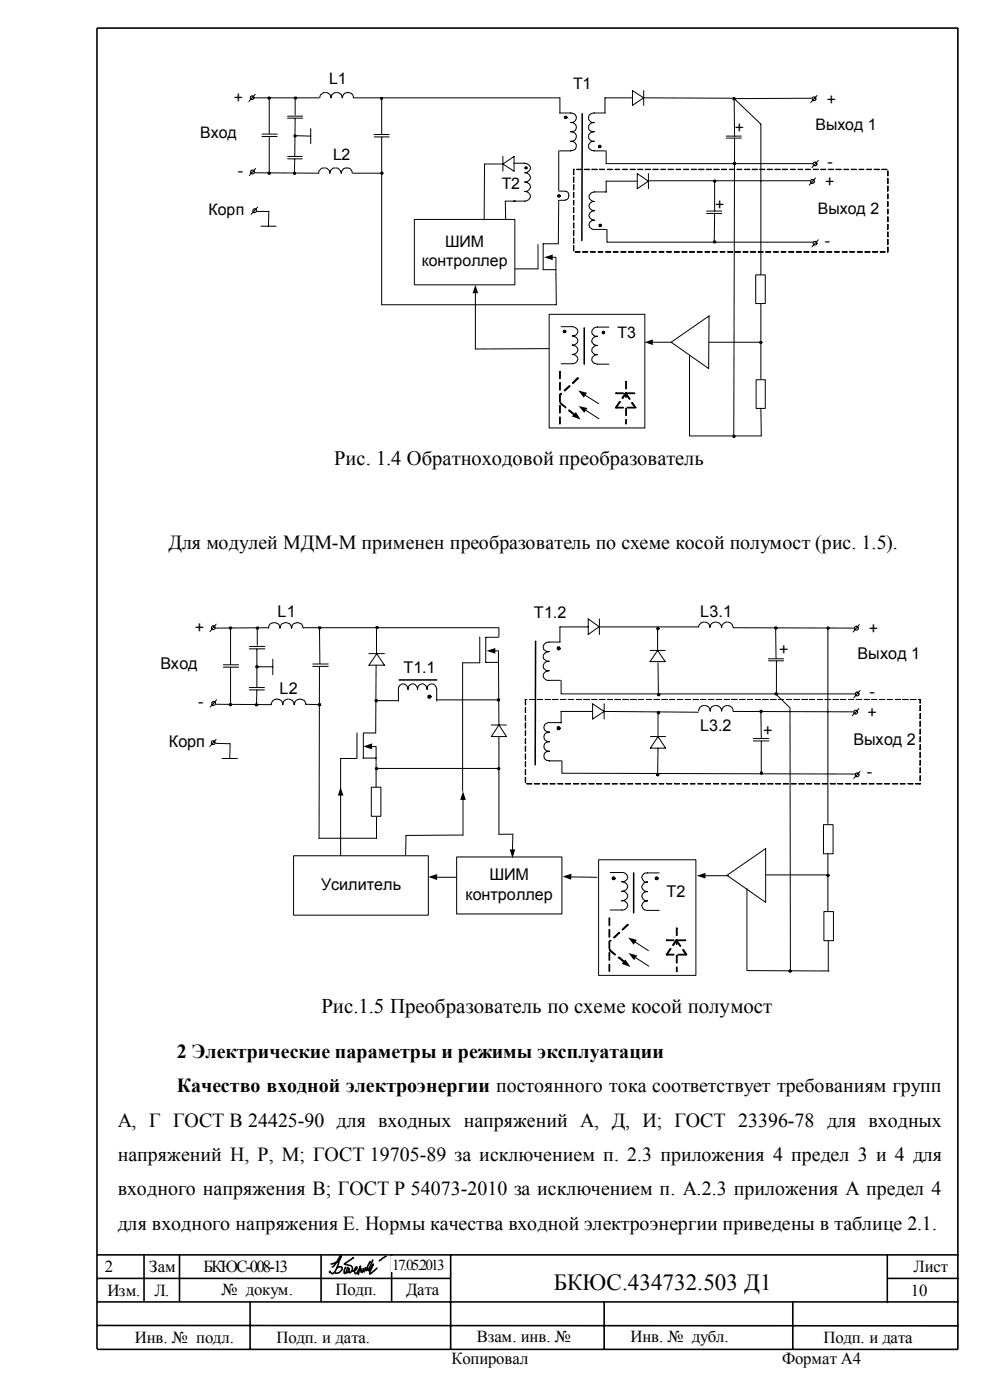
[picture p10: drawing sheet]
<svg xmlns="http://www.w3.org/2000/svg" width="210mm" height="297mm" viewBox="0 0 210 297" stroke-linecap="round" stroke-linejoin="round" font-family="sans-serif">
<g fill="none" stroke="#000" stroke-width=".34">
<path d="M203.2 6v280.2M203.3 6h-182.7v280.2M20.6 266.2h182.7M20.6 276.2h182.7M20.6 271.2h75.1M30.6 266.2v10M38.1 266.2v10M53 276.2v10M68.1 266.2v10M83.1 266.2v10M95.6 266.2v20M128.2 276.2v10"/>
<path d="M168.2 276.2v10M188.2 271.2h15.1M188.2 266.2v10.2M20.6 286.3h182.7M20.6 281.2l182.7 .1"/>
</g>
<g fill="#fff">
<path d="M22.1 266.6h6.6v3.7h-6.6z"/>
<path d="M31.6 266.6h6v4.1h-6z"/>
<path d="M43.1 266.6h18.2v3.9h-18.2z"/>
<path d="M83 266.6h11.1v3.3h-11.1z"/>
</g>
<path d="M70.2 268.2a2.55 2.55 0 0 0 2.2-1.8l-1.1 3a.74 .74 0 0 1-1.2 .6l-.2-.2 .1-.1 .1 .1M71.6 268.9a.55 .55 0 0 1 .6-.2 .55 .55 0 0 1 .4 .5l-.7 .8-.4 .1-.3-.1M72.1 266.5a5.8 5.8 0 0 1-1.5 2.2h-.1M73.3 268.8l-.3 .7a.4 .4 0 0 0 .2 .6h.1M74.8 269.6a.72 .72 0 0 0 .8-.9l-.4 .6a.63 .63 0 0 0 .3 .9l.4-.4 .6-1.2-.5 1.8M75 266.8l-2 1.4 .7 .1a.88 .88 0 0 1 1 .6 .88 .88 0 0 1-.5 1.1l-.2-.2 .1-.6-.4 .8h-.3l.3-.8 .2-.3v.1M76.5 269.3l.1-.2v.7M77.1 269.1l-.3 .8M77.5 268.9l-.3 .9M78.5 267.8v-.1l-.8 1.9 .5-.5M79 267.4l-.8 2v.2l.3-.3 .7-1.1-.8 2.1 1.5-1.3M81.9 266.6l-1.4 .9" fill="none" stroke="#000" stroke-width=".34"/>
<g fill="none" stroke="#000" stroke-width=".21">
<path d="M53.9 20.8h13.8M54.1 36.7h13.5M55.6 28.5h3.2M55.6 29h3.2M57.1 20.8v7.5M61 24.6h3.2M61 25.1h3.2M61 33.2h3.1M61 33.7h3.1M62.5 33.8l-.1 3M62.6 25.2l-.1 8M62.6 20.8v3.6"/>
<path d="M62.8 28.8l3.1 .1M65.9 27.3v3.2M74.9 36.7h6.1M75 20.8h43.8M79.4 28.5h3.2M79.4 29h3.2M81 20.8v7.7M81 29.1v35.6M106.7 34.8l2.3-1.6v3.1zM106.7 33.2v3.1"/>
</g>
<path d="M87.9 46.6h21.3v13.8h-21.3z" fill-rule="evenodd" fill="#fff"/>
<g fill="none" stroke="#000" stroke-width=".21">
<path d="M69 19.7a1.16 1.16 0 0 0-1.1 1.1M69.1 19.7a1.16 1.16 0 0 1 1.1 1.1 1.16 1.16 0 0 1 1.1-1.1M71.5 19.7a1.16 1.16 0 0 1 1.1 1.1 1.16 1.16 0 0 1 1.2-1.1M73.9 19.7a1.16 1.16 0 0 1 1.1 1.1M68.7 35.6a1.16 1.16 0 0 0-1.1 1.1M68.9 35.6a1.16 1.16 0 0 1 1.1 1.1 1.16 1.16 0 0 1 1.1-1.1M71.2 35.6a1.16 1.16 0 0 1 1.1 1.1M73.5 35.6a1.16 1.16 0 0 0-1.1 1.1M73.6 35.6a1.02 1.02 0 0 1 1.1 1.1M102.8 34.8l-.1 11.8M102.9 34.8h3.6M109 34.6h2.3a1 1 0 0 1 1 .5 1 1 0 0 1 0 1.1l-.5 .4-.5 .1a.99 .99 0 0 1 1.2 .9 .99 .99 0 0 1-1.2 1 1 1 0 0 1 1 .5 1 1 0 0 1 0 1.1l-.5 .3-.5 .1a1.02 1.02 0 0 1 1.2 1 1.02 1.02 0 0 1-1.1 1.1h-4.1"/>
<path d="M118.5 32v8.5M118.7 24h2.4a1.03 1.03 0 0 1 1.1 1 1.03 1.03 0 0 1-1.1 1 .99 .99 0 0 1 1.1 1 .99 .99 0 0 1-1.1 .9 1.03 1.03 0 0 1 1.1 1.1 1.03 1.03 0 0 1-1.1 1 1.03 1.03 0 0 1 1.1 1 1.03 1.03 0 0 1-1.1 1h-2.4M128.4 24h-2.4a1.03 1.03 0 0 0-1.1 1 1.03 1.03 0 0 0 1.1 1 .99 .99 0 0 0-1.1 1 .99 .99 0 0 0 1.1 .9 1.03 1.03 0 0 0-1.1 1.1 1.03 1.03 0 0 0 1.1 1 1.03 1.03 0 0 0-1.1 1 1.03 1.03 0 0 0 1.1 1h2.4M87.9 46.6h21.3v13.8h-21.3zM107.2 42.7l.1 3.9M114.1 51.9v5.1h-4.9M117.1 54.6h.8l.1 10.1M118.5 42.5l-.1 9.2h-3.2v5.5h2.6M118.6 42.5h1.3M118.7 40.5h1.2M120 40.5a.94 .94 0 0 1 .7 1 .94 .94 0 0 1-.8 .9M81 64.7h36.9"/>
<path d="M100.8 62.1v11.9h15.6M116.5 66.7h20.3v24.1h-20.3zM119 69.3h2.3M119 77.2h2.3M121.4 69.3a1 1 0 0 1 1.1 .8 1 1 0 0 1-.7 1.2h-.4a1 1 0 0 1 1.1 .7 1 1 0 0 1-.7 1.2h-.4a1 1 0 0 1 1.1 .8 1 1 0 0 1-.7 1.1l-.4 .1a.99 .99 0 0 1 1.2 1 .99 .99 0 0 1-1.2 1M129.2 69.4h-2.5a.99 .99 0 0 0-1.2 1 .99 .99 0 0 0 1.2 .9 .99 .99 0 0 0-1.2 1 .99 .99 0 0 0 1.2 1 .99 .99 0 0 0-1.2 1 .99 .99 0 0 0 1.2 .9 1 1 0 0 0-1 .5 1 1 0 0 0 .1 1.1l.1 .2 .7 .3h2.6M138.4 72.6h3.9M142.4 72.6l8-5.6-.1 11.2zM150.4 72.6h11M124 83.8l3 1.8M124.2 87l2.9 1.8"/>
</g>
<path d="M115.4 54.6l1.8-.6v1.2zM100.8 60.4l.6 1.8h-1.2zM136.7 72.6l1.8-.6v1.2zM122.2 87.4l1 1.6-1.9-.7zM122.7 82.8l1.8 .5-.7 1.1zM122.7 86.1l1.9 .5-.7 1z" fill="#000"/>
<g fill="#000" stroke="#000" stroke-width=".21">
<path d="M118.7 78.8h.2l-.1 1.6zM118.7 81.2h.2v1.6h-.2zM118.7 83.6h.2v1.6h-.2zM118.7 86.1h.2l-.1 1.6zM118.7 88.5h.2v1.4h-.2z"/>
<path d="M118.9 85.4l1.1 1.1v.1l-1.1-1zM120.6 87l1.3 .9v.2l-1.3-.9z"/>
<path d="M121.4 81.2l1.1-1.1h.2v.2l-1.1 1zM119.7 82.8l1.2-1v.2l-1 .9h-.2zM118.9 83.4h.2v.3l-.2-.1z"/>
<path d="M131.4 85.2l.2 .1-.8 1.3h-.2zM132.6 83.3h.2v.2l-.7 1h-.1z"/>
<path d="M130.6 86.4h1.6v.2h-1.6zM133.1 86.4l1.6 .1-1.6 .1z"/>
<path d="M130.6 83.3h1.6v.2h-1.6zM133.1 83.3l1.6 .1-1.6 .1z"/>
<path d="M132.6 83.3h.2l.9 1.4h-.2zM134 85.4h.2l.7 1-.1 .2z"/>
<path d="M132.7 80.9h.2l-.1 1.6zM132.7 83.3h.2v1h-.2z"/>
<path d="M132.7 86.6h.2v1.6h-.2zM132.7 89h.2v.9h-.2z"/>
</g>
<path d="M160.3 58.3h2v6.1h-2z" fill-rule="evenodd" fill="#fff"/>
<g fill="none" stroke="#000" stroke-width=".21">
<path d="M134.2 19.2l2.3 1.6-2.3 1.6zM136.5 19.2v3.2M118.8 20.8v3.2M128.6 32v2.7h43.9M134.2 20.8h-5.9v3.2M135 38.4h-6.4v2.4M135.2 36.8l2.3 1.6-2.3 1.6zM136.7 20.8h19.1M137.5 36.8v3.2M137.7 38.3h13.8M128.6 40.7h-2.5a1.02 1.02 0 0 0-1.2 1 1.02 1.02 0 0 0 1.1 1h.1a.99 .99 0 0 0-1.2 1 .99 .99 0 0 0 1.2 1 1.02 1.02 0 0 0-1.2 1 1.02 1.02 0 0 0 1.1 1h.1a.99 .99 0 0 0-1.2 1 .99 .99 0 0 0 1.2 1h2.5M128.8 48.7v2.7"/>
<path d="M128.8 51.4h43.7M160.3 58.3h2v6.1h-2zM146.3 75.4v17.1h15.2"/>
</g>
<path d="M123.5 24.1l-.1 26.9M123.9 69.6v7.7" fill="none" stroke="#000" stroke-width=".32"/>
<path d="M160.4 80.6h1.9v6h-1.9z" fill-rule="evenodd" fill="#fff"/>
<g fill="none" stroke="#000" stroke-width=".21">
<path d="M57.1 29v7.5M151.4 38.3h20.6M151.6 38.4v6.4M154 28.9h3.3M154 29.3h3.3M155.6 20.8l5.8 5.5v32M155.7 21l.1 7.9M155.8 29.5l-.2 63M172.1 20.8l-16.5 .1M54.5 44.9h2.4M55.3 48h3.2M57 44.8l-.1 3.2"/>
<path d="M149.9 44.8h3.2M149.9 45.3h3.2M151.6 45.4l-.1 6M161.4 64.4v16M160.4 80.6h1.9v6h-1.9zM161.4 86.6l.1 5.9"/>
</g>
<circle cx="53.5" cy="20.8" r=".39" fill="#fff"/>
<g fill="none" stroke="#000" stroke-width=".21">
<path d="M54.1 20l-1.3 1.5"/>
<circle cx="53.5" cy="20.8" r=".39"/>
</g>
<circle cx="53.6" cy="36.5" r=".41" fill="#fff"/>
<g fill="none" stroke="#000" stroke-width=".21">
<path d="M54.2 35.7l-1.3 1.5"/>
<circle cx="53.6" cy="36.5" r=".41"/>
</g>
<circle cx="54" cy="44.7" r=".38" fill="#fff"/>
<g fill="none" stroke="#000" stroke-width=".21">
<path d="M54.7 43.9l-1.4 1.6"/>
<circle cx="54" cy="44.7" r=".38"/>
</g>
<circle cx="172.7" cy="21" r=".42" fill="#fff"/>
<g fill="none" stroke="#000" stroke-width=".21">
<path d="M173.3 20.2l-1.3 1.6"/>
<circle cx="172.7" cy="21" r=".42"/>
</g>
<circle cx="172.9" cy="34.8" r=".41" fill="#fff"/>
<g fill="none" stroke="#000" stroke-width=".21">
<path d="M173.6 34l-1.4 1.6"/>
<circle cx="172.9" cy="34.8" r=".41"/>
</g>
<circle cx="172.3" cy="38.5" r=".42" fill="#fff"/>
<g fill="none" stroke="#000" stroke-width=".21">
<path d="M173 37.8l-1.4 1.5"/>
<circle cx="172.3" cy="38.5" r=".42"/>
</g>
<circle cx="172.9" cy="51.6" r=".42" fill="#fff"/>
<g fill="none" stroke="#000" stroke-width=".21">
<path d="M173.6 50.9l-1.4 1.5M48.9 133.2v7.7M52.9 137.1h3.3M52.9 137.6h3.3M54.5 137.7v8.2M54.6 133.2v3.7M57 133.2h-11.4M57.9 139.8v3.3M67.8 133.2l.1 7.5M67.9 133.2h37.8M45.8 149.4l11.7 .1M47.4 141h3.2"/>
<path d="M47.4 141.5h3.2M52.9 145.9h3.2M52.9 146.4h3.2M54.5 146.4l-.1 3.2M54.7 141.5h3.2M64.8 149.4l3 .1M66.3 140.9h3.3M66.3 141.4h3.3"/>
<circle cx="57.1" cy="36.7" r=".25"/>
<circle cx="57.1" cy="20.8" r=".25"/>
<circle cx="62.5" cy="36.8" r=".24"/>
<circle cx="62.5" cy="28.8" r=".24"/>
<circle cx="62.7" cy="20.8" r=".27"/>
<circle cx="80.9" cy="20.9" r=".23"/>
<circle cx="81" cy="36.7" r=".23"/>
<circle cx="111.6" cy="35.6" r=".25"/>
<circle cx="120" cy="24.9" r=".28"/>
<circle cx="127.2" cy="31.1" r=".29"/>
<circle cx="151.6" cy="38.4" r=".25"/>
<circle cx="155.7" cy="21" r=".26"/>
<circle cx="155.8" cy="34.6" r=".26"/>
<circle cx="118.6" cy="41.6" r=".28"/>
<circle cx="127.3" cy="47.8" r=".29"/>
<circle cx="151.6" cy="51.3" r=".23"/>
<circle cx="172.9" cy="51.6" r=".42"/>
<circle cx="119.8" cy="70.3" r=".28"/>
<circle cx="128" cy="70.5" r=".25"/>
<circle cx="161.4" cy="72.6" r=".25"/>
<circle cx="155.7" cy="92.5" r=".24"/>
</g>
<g fill="#000">
<circle cx="57.1" cy="36.7" r=".25"/>
<circle cx="57.1" cy="20.8" r=".25"/>
<circle cx="62.5" cy="36.8" r=".24"/>
<circle cx="62.5" cy="28.8" r=".24"/>
<circle cx="62.7" cy="20.8" r=".27"/>
<circle cx="80.9" cy="20.9" r=".23"/>
<circle cx="81" cy="36.7" r=".23"/>
<circle cx="111.6" cy="35.6" r=".25"/>
<circle cx="120" cy="24.9" r=".28"/>
<circle cx="127.2" cy="31.1" r=".29"/>
<circle cx="151.6" cy="38.4" r=".25"/>
<circle cx="155.7" cy="21" r=".26"/>
<circle cx="155.8" cy="34.6" r=".26"/>
<circle cx="118.6" cy="41.6" r=".28"/>
<circle cx="127.3" cy="47.8" r=".29"/>
<circle cx="151.6" cy="51.3" r=".23"/>
<circle cx="119.8" cy="70.3" r=".28"/>
<circle cx="128" cy="70.5" r=".25"/>
<circle cx="161.4" cy="72.6" r=".25"/>
<circle cx="155.7" cy="92.5" r=".24"/>
</g>
<path d="M121.6 36l.1 1.1zM121.6 37.6l.1 1.1zM121.6 39.2l.1 1.1zM121.6 40.8l.1 1.1zM121.6 42.5l.1 1zM121.6 44l.1 1.1zM121.6 45.7l.1 1zM121.6 47.3l.1 1.1zM121.6 48.9l.1 1.1zM121.6 50.5l.1 1.1zM121.6 52.1l.1 1.1zM122 53.4l1.1 .1zM123.6 53.4l1.1 .1zM125.3 53.4l1 .1zM126.9 53.4l1 .1zM128.5 53.4l1.1 .1zM130.1 53.4l1 .1zM131.7 53.4l1.1 .1zM133.3 53.4l1.1 .1zM134.9 53.4l1.1 .1zM136.6 53.4l1 .1h-1.1zM138.2 53.4l1 .1zM139.8 53.4l1 .1zM141.4 53.4l1.1 .1zM143 53.4l1.1 .1zM144.7 53.4l1.1 .1zM146.3 53.4l1.1 .1zM147.9 53.4l1.1 .1zM149.6 53.4l1 .1zM151.1 53.4l1.1 .1zM152.8 53.4l1 .1zM154.4 53.4l1.1 .1zM156 53.4l1.1 .1zM157.6 53.4l1.1 .1zM159.2 53.4l1.1 .1zM160.8 53.4l1.1 .1zM162.4 53.4l1.1 .1zM164.1 53.4l1 .1zM165.7 53.4l1 .1zM167.3 53.4l1.1 .1zM168.9 53.4l1.1 .1zM170.5 53.4l1.1 .1zM172.1 53.4l1.1 .1zM173.7 53.4l1.1 .1zM175.4 53.5l1.1-.1zM177 53.4l1.1 .1zM178.7 53.4l1.1 .1zM180.3 53.4l1 .1zM181.9 53.4l1.1 .1zM183.5 53.4l1.1 .1zM185.1 53.4l1.1 .1zM186.7 53.4l1.1 .1zM188.3 52.4l.1 1.1zM188.3 50.8l.1 1.1zM188.3 49.2l.1 1.1zM188.3 47.6l.1 1.1zM188.3 46l.1 1.1zM188.3 44.4l.1 1zM188.3 42.7l.1 1.1zM188.3 41.1l.1 1.1zM188.3 39.4l.1 1.1zM188.3 37.8l.1 1.1zM188.3 36.2l.1 1.1zM187 35.9l1.1 .1zM185.4 35.9l1.1 .1zM183.8 35.9h1.1zM182.2 35.9l1 .1zM180.5 35.9l1.1 .1zM179 35.9l1 .1zM177.3 35.9l1.1 .1zM175.7 35.9l1.1 .1zM174.1 35.9l1.1 .1zM172.5 35.9h1.1zM170.9 35.9l1 .1zM169.3 35.9l1 .1zM167.7 35.9l1 .1zM166 35.9l1.1 .1zM164.4 35.9l1.1 .1zM162.8 35.9l1.1 .1zM161.1 35.9l1.1 .1zM159.5 35.9h1.1zM157.9 35.9l1.1 .1zM156.3 35.9l1 .1zM154.7 35.9l1 .1zM153 35.9l1.1 .1zM151.4 35.9l1.1 .1zM149.8 35.9l1.1 .1zM148.2 35.9l1.1 .1zM146.6 35.9l1.1 .1zM145 35.9h1.1zM143.4 35.9l1 .1zM141.7 35.9l1.1 .1zM140.2 35.9l1 .1zM138.5 35.9l1.1 .1zM136.9 35.9l1.1 .1zM135.3 35.9l1.1 .1zM133.7 35.9h1.1zM132 35.9l1.1 .1zM130.4 35.9l1.1 .1zM128.8 35.9l1.1 .1zM127.1 35.9l1.1 .1zM125.5 35.9l1.1 .1zM123.9 35.9l1.1 .1zM122.3 35.9l1.1 .1zM121.6 35.9h.2z" fill="#000" stroke="#000" stroke-width=".21"/>
<path d="M96.9 181.8h22.3v12.1h-22.3z" fill-rule="evenodd" fill="#fff"/>
<g fill="none" stroke="#000" stroke-width=".21">
<path d="M58.1 132.1a1.16 1.16 0 0 0-1.2 1.1M58.3 132.1a1.16 1.16 0 0 1 1.1 1.1 1.16 1.16 0 0 1 1.2-1.1M60.7 132.1a1.16 1.16 0 0 1 1.1 1.1 1.16 1.16 0 0 1 1.2-1.1M63.1 132.1a1.16 1.16 0 0 1 1.2 1.1M118.9 136.2h-2.4a1.05 1.05 0 0 0-1.1 .5 1.05 1.05 0 0 0 .1 1.2l.5 .3h.5a1.01 1.01 0 0 0-1.1 .5 1.01 1.01 0 0 0 .1 1.1l.5 .5h.5a1.05 1.05 0 0 0-1.2 .8 1.05 1.05 0 0 0 .7 1.2h.5a1.05 1.05 0 0 0-1.2 .8 1.05 1.05 0 0 0 .7 1.2h2.9M58.7 148.3a1.16 1.16 0 0 0-1.2 1.2M58.8 148.3a1.16 1.16 0 0 1 1.2 1.2 1.16 1.16 0 0 1 1.1-1.2M61.3 148.3a1.16 1.16 0 0 1 1.1 1.2M63.6 148.3a1.16 1.16 0 0 0-1.2 1.2M63.7 148.3a1.16 1.16 0 0 1 1.2 1.2M75.7 155.5v5.4M77.1 155.6v5.2"/>
<path d="M77.1 155.5h2.6M78.8 158.4h1v3.2M77 160.8h2.8M79.9 173.1v4.7h-12.3M98.2 177.1l-12.1 .1M96.9 181.8h22.3v12.1h-22.3zM127 182.4h20.6v24.5h-20.6zM129.4 185.1h2.5a1 1 0 0 1 1.2 .8 1 1 0 0 1-.8 1.1h-.4a1.02 1.02 0 0 1 1.1 .8 1.02 1.02 0 0 1-.5 1.2l-.6 .1a1 1 0 0 1 1.2 .7 1 1 0 0 1-.8 1.2l-.4 .1a1.01 1.01 0 0 1 1.2 1 1.01 1.01 0 0 1-1.2 .9h-2.5M134.7 199.8l2.8 1.9M139.8 185.2h-2.4a.99 .99 0 0 0-1.2 .8 .99 .99 0 0 0 .9 1.1h.3a1.02 1.02 0 0 0-1.2 .9 1.02 1.02 0 0 0 .9 1.2h.3a.99 .99 0 0 0-1.2 .8 .99 .99 0 0 0 .8 1.1h.4a1.02 1.02 0 0 0-1.2 .9 1.02 1.02 0 0 0 .9 1.1h2.7M149.5 185.8h5M154.2 185.7l8.2-5.7v11.4z"/>
<path d="M162.6 185.6h13.1M134.8 203.1l2.8 1.9"/>
</g>
<path d="M77.1 158.4l1.8-.7v1.3zM147.8 185.8l1.8-.6v1.2zM132.6 203.5l1.1 1.6-1.8-.6zM133.2 198.9l1.9 .5-.7 1zM133.3 202.2l1.9 .5-.7 1z" fill="#000"/>
<g fill="#000" stroke="#000" stroke-width=".21">
<path d="M129.2 194.7h.1v1.6zM129.2 197.2h.1v1.6h-.1zM129.2 199.6h.1v1.7h-.1zM129.2 202.1h.1v1.6h-.1zM129.2 204.6h.1v1.5z"/>
<path d="M132 197.2l1.1-1.1h.1v.2l-1.1 1zM130.2 198.8l1.1-1 .2 .1-1.1 1.1h-.2zM129.3 199.6l.3-.1v.1z"/>
<path d="M141.4 199.4h1.6v.2h-1.6zM143.8 199.4l1.7 .1-1.7 .1z"/>
<path d="M143.4 199.4h.2l.8 1.3h-.2zM144.8 201.4h.2l.7 1.2h-.2z"/>
<path d="M143.5 196.9h.1v1.6h-.1zM143.5 199.3h.1v1z"/>
<path d="M129.3 201.5v-.1l1.2 1v.2l-1.2-.9zM131.1 203.1l.3-.1 1.1 1v.1z"/>
<path d="M142.1 201.3h.3l-.9 1.3h-.1zM143.4 199.4l.2 .1-.7 1.1h-.2z"/>
<path d="M141.4 202.4h1.6v.2h-1.6zM143.8 202.4l1.7 .1-1.7 .1z"/>
<path d="M143.5 202.7h.1v1.6h-.1zM143.5 205.1h.1v1.1z"/>
</g>
<path d="M174.7 174.9h2v6.2h-2z" fill-rule="evenodd" fill="#fff"/>
<g fill="none" stroke="#000" stroke-width=".21">
<path d="M105.8 133.2v1.9M124.8 133h-6v3.2M127.1 132.9l-2.3 1.7v-3.3l2.3 1.7h20.9M127.1 131.3v3.3M137.9 138h3.2M139.5 138l1.6 2.4h-3.2zM139.5 133.4v4.7M119 153.3h-2.4a1.03 1.03 0 0 0-1.2 1 1.03 1.03 0 0 0 1.2 1 1.03 1.03 0 0 0-1.2 1 1.03 1.03 0 0 0 1.2 1.1 1.03 1.03 0 0 0-1.2 1 1.03 1.03 0 0 0 1.2 1 1.03 1.03 0 0 0-1.2 1 1.03 1.03 0 0 0 1.2 1h2.4M119 144.3v2.8M119 147.2h62.4M125.6 150.9h-6.6v2.5M125.7 149.3l2.5 1.6-2.5 1.6z"/>
<path d="M128.2 149.3v3.2M128.2 150.9l19.9 .2M138 156.3h3.2M139.6 156.3l1.6 2.4h-3.2zM139.6 140.6l.1 6.6M139.6 158.8l-.1 5.6M139.6 151.3v4.8M119.2 161.4v2.6l62.2 .2M174.7 174.9h2v6.2h-2zM158.4 188.5v17.4l17.5 .1"/>
</g>
<path d="M113.6 136l-.1 26.3" fill="none" stroke="#000" stroke-width=".32"/>
<path d="M174.8 193.4h2v6.2h-2z" fill-rule="evenodd" fill="#fff"/>
<g fill="none" stroke="#000" stroke-width=".21">
<path d="M149.3 132a1.16 1.16 0 0 0-1.1 1.1M149.5 132a1.02 1.02 0 0 1 1.1 1.1 1.16 1.16 0 0 1 1.2-1.1M151.9 132a1.16 1.16 0 0 1 1.1 1.1M154.2 132a1.16 1.16 0 0 0-1.1 1.1M154.4 132a1.16 1.16 0 0 1 1.1 1.1M155.6 133.2h25.5M175.6 133.2v41.5M45.8 157.7l2.9 .1M48.8 157.7l-.1 3.2M48.9 141.6v7.6M149.3 149.7a1.16 1.16 0 0 0-1.1 1.1M149.5 149.7a1.16 1.16 0 0 1 1.2 1.1 1.03 1.03 0 0 1 1.1-1.1"/>
<path d="M151.9 149.7a1.16 1.16 0 0 1 1.1 1.1M154.2 149.7a1.16 1.16 0 0 0-1.1 1.1M154.4 149.7a1.16 1.16 0 0 1 1.1 1.1M155.6 150.9l25.4 .1M164.5 147.2l3.1 3 .1 55.7M47.1 160.9h3.2M174.8 193.4h2v6.2h-2zM175.6 181.1v12.1M175.7 199.6v6.4"/>
</g>
<circle cx="45.2" cy="133.2" r=".38" fill="#fff"/>
<g fill="none" stroke="#000" stroke-width=".21">
<path d="M45.9 132.4l-1.4 1.6"/>
<circle cx="45.2" cy="133.2" r=".38"/>
</g>
<circle cx="45.3" cy="149.2" r=".39" fill="#fff"/>
<g fill="none" stroke="#000" stroke-width=".21">
<path d="M45.9 148.5l-1.3 1.5"/>
<circle cx="45.3" cy="149.2" r=".39"/>
</g>
<circle cx="45.2" cy="157.5" r=".39" fill="#fff"/>
<g fill="none" stroke="#000" stroke-width=".21">
<path d="M45.9 156.8l-1.4 1.6"/>
<circle cx="45.2" cy="157.5" r=".39"/>
</g>
<circle cx="181.7" cy="133.3" r=".38" fill="#fff"/>
<g fill="none" stroke="#000" stroke-width=".21">
<path d="M182.3 132.5l-1.4 1.6"/>
<circle cx="181.7" cy="133.3" r=".38"/>
</g>
<circle cx="181.8" cy="147.2" r=".38" fill="#fff"/>
<g fill="none" stroke="#000" stroke-width=".21">
<path d="M182.5 146.4l-1.4 1.7"/>
<circle cx="181.8" cy="147.2" r=".38"/>
</g>
<circle cx="181.5" cy="151.1" r=".43" fill="#fff"/>
<g fill="none" stroke="#000" stroke-width=".21">
<path d="M182.2 150.3l-1.4 1.6"/>
<circle cx="181.5" cy="151.1" r=".43"/>
</g>
<circle cx="181.8" cy="164.4" r=".39" fill="#fff"/>
<g fill="none" stroke="#000" stroke-width=".21">
<path d="M64.3 133.2h3.4M78.3 138.7h3.3M79.9 133.1v5.4M79.9 138.7l-1.6 2.4h3.3l-1.7-2.4M67.8 141.5l-.1 36.3M182.5 163.6l-1.4 1.5"/>
<circle cx="48.9" cy="133.2" r=".25"/>
<circle cx="54.6" cy="133.2" r=".23"/>
<circle cx="79.9" cy="133.1" r=".25"/>
<circle cx="139.6" cy="133.4" r=".28"/>
<circle cx="175.6" cy="133.2" r=".24"/>
<circle cx="48.9" cy="149.5" r=".25"/>
<circle cx="54.4" cy="149.5" r=".23"/>
<circle cx="54.5" cy="141.5" r=".26"/>
<circle cx="67.8" cy="149.5" r=".26"/>
<circle cx="91.1" cy="147.8" r=".36"/>
<circle cx="139.7" cy="151.2" r=".21"/>
<circle cx="139.7" cy="147.4" r=".25"/>
<circle cx="139.5" cy="164.4" r=".25"/>
<circle cx="181.8" cy="164.4" r=".39"/>
<circle cx="175.6" cy="185.7" r=".24"/>
<circle cx="167.6" cy="206" r=".24"/>
</g>
<g fill="#000">
<circle cx="48.9" cy="133.2" r=".25"/>
<circle cx="54.6" cy="133.2" r=".23"/>
<circle cx="79.9" cy="133.1" r=".25"/>
<circle cx="139.6" cy="133.4" r=".28"/>
<circle cx="175.6" cy="133.2" r=".24"/>
<circle cx="48.9" cy="149.5" r=".25"/>
<circle cx="54.4" cy="149.5" r=".23"/>
<circle cx="54.5" cy="141.5" r=".26"/>
<circle cx="67.8" cy="149.5" r=".26"/>
<circle cx="91.1" cy="147.8" r=".36"/>
<circle cx="139.7" cy="151.2" r=".21"/>
<circle cx="139.7" cy="147.4" r=".25"/>
<circle cx="139.5" cy="164.4" r=".25"/>
<circle cx="175.6" cy="185.7" r=".24"/>
<circle cx="167.6" cy="206" r=".24"/>
</g>
<path d="M111.4 148.5l.1-.1v1.2zM111.4 150.1l.1 1.1zM111.4 151.8l.1 1.1zM111.4 153.4l.1 1.1zM111.4 155.1l.1 1zM111.4 156.7l.1 1.1zM111.4 158.3l.1 1.1zM111.4 160l.1 1.1zM111.4 161.6l.1 1.1zM111.4 163.3l.1 1.1zM111.4 164.9l.1 1.1zM111.7 166.2l1.1 .1zM113.4 166.2l1.1 .1zM115 166.2l1.1 .1zM116.7 166.2l1.1 .1zM118.3 166.2l1.1 .1zM120 166.2l1.1 .1zM121.6 166.2l1.1 .1zM123.3 166.2l1.1 .1zM124.9 166.2l1.1 .1zM126.6 166.2l1.1 .1h-1.1zM128.2 166.2l1.1 .1zM129.8 166.3l1.1-.1zM131.5 166.2l1.1 .1zM133.1 166.3l1.1-.1zM134.8 166.2l1.1 .1zM136.5 166.2l1 .1zM138.1 166.2l1.1 .1zM139.8 166.2l1 .1zM141.4 166.2l1.1 .1zM143.1 166.2l1 .1zM144.7 166.2l1.1 .1zM146.4 166.2l1 .1zM148 166.2l1.1 .1zM149.7 166.2l1 .1zM151.3 166.2l1.1 .1zM153 166.2l1 .1zM154.6 166.2l1.1 .1zM156.3 166.2l1 .1zM157.9 166.2l1.1 .1zM159.5 166.2l1.2 .1zM161.2 166.2l1.1 .1zM162.8 166.3h1.2zM164.5 166.2l1.1 .1zM166.1 166.3h1.2zM167.8 166.2l1.1 .1zM169.4 166.3h1.2zM171.1 166.2l1.1 .1zM172.8 166.2l1.1 .1zM174.4 166.2l1.1 .1zM176.1 166.2l1.1 .1zM177.7 166.2l1.1 .1zM179.4 166.2l1.1 .1zM181 166.2l1.1 .1zM182.7 166.2l1.1 .1zM184.3 166.2l1.1 .1zM186 166.2l1.1 .1zM187.6 166.2l1.1 .1zM189.3 166.2l1.1 .1zM190.9 166.2l1.1 .1zM192.6 166.2l1.1 .1zM194.2 166.2h1l-.1 .1 .1-.1v.1zM195.1 164.5l.1 1.1zM195.1 162.9l.1 1.1zM195.1 161.2l.1 1.1zM195.1 159.6l.1 1.1zM195.1 157.9l.1 1.1zM195.1 156.3l.1 1.1zM195.1 154.6l.1 1.1zM195.1 153l.1 1.1zM195.1 151.3l.1 1.1zM195.1 149.7l.1 1.1zM194.9 148.4h.3v.8v-.8zM193.2 148.4h1.1zM191.5 148.4h1.1zM189.9 148.4h1.1zM188.2 148.4h1.1zM186.6 148.4h1.1zM184.9 148.4h1.1zM183.3 148.4h1.1zM181.6 148.4h1.1zM180 148.4h1.1zM178.3 148.4h1.1zM176.7 148.4h1.1zM175 148.4h1.1zM173.4 148.4h1.1zM171.7 148.4h1.1zM170.1 148.4h1.1zM168.4 148.4h1.1zM166.8 148.4h1.1zM165.1 148.4h1.1zM163.5 148.4h1.1zM161.8 148.4h1.1zM160.2 148.4h1.1zM158.5 148.4h1.1zM156.9 148.4h1.1zM155.2 148.4h1.1zM153.6 148.4h1.1zM151.9 148.4h1.1zM150.3 148.4h1.1zM148.6 148.4h1.1zM147 148.4h1.1zM145.3 148.4h1.1zM143.7 148.4h1.1zM142 148.4h1.1zM140.4 148.4h1.1zM138.7 148.4h1.1zM137.1 148.4h1.1zM135.4 148.4h1.1zM133.7 148.4h1.2zM132.1 148.4h1.1zM130.4 148.4h1.2zM128.8 148.4h1.1zM127.1 148.4h1.2zM125.5 148.4h1.1zM123.8 148.4h1.2zM122.2 148.4h1.1zM120.5 148.4h1.1zM118.9 148.4h1.1zM117.2 148.4h1.1zM115.6 148.4h1.1zM113.9 148.4h1.1zM112.3 148.4h1.1zM111.4 148.4h.3z" fill="#000" stroke="#000" stroke-width=".21"/>
<path d="M62.3 181.5h28.6v12.6h-28.6z" fill-rule="evenodd" fill="#fff"/>
<path d="M72.2 168.7v12.8M62.3 181.5h28.6v12.6h-28.6z" fill="none" stroke="#000" stroke-width=".21"/>
<path d="M72.2 167l.6 1.8h-1.1z" fill="#000"/>
<path d="M78.8 167h2v6.2h-2z" fill-rule="evenodd" fill="#fff"/>
<g fill="none" stroke="#000" stroke-width=".21">
<path d="M101.8 135.1v5.5h-3.7v27.2M104.9 138.1h.8v3.4M105.7 135.2h-2.7v5.3h2.7M163 139.8h3.2M164.5 133.1l.1 6.5M79.8 141.1l-.1 14.4M79.8 148.6h4.6M84.5 148.7v-2.4a1.03 1.03 0 0 1 1-1.2 1.03 1.03 0 0 1 1 1.2 1.02 1.02 0 0 1 1-1.2 1.02 1.02 0 0 1 1.1 1.1v.1a1.02 1.02 0 0 1 .9-1.2 1.02 1.02 0 0 1 1.1 1.1v.1a1.02 1.02 0 0 1 1-1.2 1.02 1.02 0 0 1 1 1.1v2.5M92.5 148.5h13.2M104.2 153.8h3.2M105.7 140.8l.1 13M105.8 153.8l1.6 2.5h-3.2z"/>
<path d="M105.8 156.4v20.6h3l-.1 3.4M159.8 156.7h3.3M159.8 157.2h3.3M161.4 150.9l.1 5.8M161.5 157.3v6.8M163 140.2h3.2M164.7 140.3v6.8M72.2 161v6.5M72.2 160.9h3.4M78.8 167h2v6.2h-2zM79.8 161.8v5.2M80 163h25.7"/>
<path d="M86.1 177.2l-.1 4.2M98.2 169.5v7.6M92.5 186.1h4.4M121.1 186l5.5 .1"/>
<circle cx="67.9" cy="133.2" r=".27"/>
<circle cx="118.5" cy="137.5" r=".34"/>
<circle cx="164.6" cy="133.3" r=".28"/>
<circle cx="79.8" cy="148.6" r=".25"/>
<circle cx="105.7" cy="148.5" r=".25"/>
<circle cx="118.5" cy="154.5" r=".34"/>
<circle cx="161.4" cy="150.9" r=".24"/>
<circle cx="164.6" cy="147.2" r=".23"/>
<circle cx="79.9" cy="163.1" r=".24"/>
<circle cx="105.8" cy="163.1" r=".25"/>
<circle cx="161.5" cy="164" r=".25"/>
<circle cx="130.2" cy="186.4" r=".32"/>
<circle cx="139.3" cy="186.4" r=".32"/>
</g>
<g fill="#000">
<path d="M103.2 138.1l1.9-.6v1.2zM98.2 167.8l.6 1.9h-1.2zM90.9 186l1.8-.6v1.3zM108.1 180.2h1.2l-.6 1.9zM119.4 185.9l1.8-.5-.1 1.2z"/>
<circle cx="67.9" cy="133.2" r=".27"/>
<circle cx="118.5" cy="137.5" r=".34"/>
<circle cx="164.6" cy="133.3" r=".28"/>
<circle cx="79.8" cy="148.6" r=".25"/>
<circle cx="105.7" cy="148.5" r=".25"/>
<circle cx="118.5" cy="154.5" r=".34"/>
<circle cx="161.4" cy="150.9" r=".24"/>
<circle cx="164.6" cy="147.2" r=".23"/>
<circle cx="79.9" cy="163.1" r=".24"/>
<circle cx="105.8" cy="163.1" r=".25"/>
<circle cx="161.5" cy="164" r=".25"/>
<circle cx="130.2" cy="186.4" r=".32"/>
<circle cx="139.3" cy="186.4" r=".32"/>
</g>
<path d="M84.7 144.2h7.9M134.4 185.2v8.4" fill="none" stroke="#000" stroke-width=".32"/>
<text font-size="4.9" x="117.5" y="273.6">БКЮС.434732.503 Д1</text>
<g font-size="4.4">
<text x="70.9" y="98.7">Рис. 1.4 Обратноходовой преобразователь</text>
<text x="68.2" y="215">Рис.1.5 Преобразователь по схеме косой полумост</text>
</g>
<g font-size="4.2">
<text x="35.7" y="116.5">Для модулей МДМ-М применен преобразователь по схеме косой полумост (рис. 1.5).</text>
<text x="37.5" y="224.5">2 Электрические параметры и режимы эксплуатации</text>
<text x="37.5" y="231.7">Качество входной электроэнергии постоянного тока соответствует требованиям групп</text>
<text x="25" y="239.1">А, Г ГОСТ В 24425-90 для входных напряжений А, Д, И; ГОСТ 23396-78 для входных</text>
<text x="25" y="246.3">напряжений Н, Р, М; ГОСТ 19705-89 за исключением п. 2.3 приложения 4 предел 3 и 4 для</text>
<text x="25" y="253.6">входного напряжения В; ГОСТ Р 54073-2010 за исключением п. А.2.3 приложения А предел 4</text>
<text x="25" y="260.9">для входного напряжения Е. Нормы качества входной электроэнергии приведены в таблице 2.1.</text>
</g>
<g font-size="3.6">
<text x="22.3" y="269.8">2</text>
<text x="31.7" y="269.8">Зам</text>
<text x="43.2" y="269.8">БКЮС-008-13</text>
<text x="193.8" y="269.8">Лист</text>
<text x="22.8" y="274.8">Изм.</text>
<text x="32.7" y="274.8">Л.</text>
<text x="47" y="274.7">№ докум.</text>
<text x="71.2" y="274.7">Подп.</text>
<text x="86.1" y="274.7">Дата</text>
<text x="193.2" y="274.8">10</text>
<text x="28.6" y="284.8">Инв. № подл.</text>
<text x="58.6" y="284.8">Подп. и дата.</text>
<text x="101.2" y="284.7">Взам. инв. №</text>
<text x="133.7" y="284.7">Инв. № дубл.</text>
<text x="174.7" y="284.8">Подп. и дата</text>
<text x="95.8" y="289.4">Копировал</text>
<text x="98.5" y="288.7">докум.</text>
<text x="165.9" y="289.4">Формат А4</text>
</g>
<g font-size="3.4">
<text x="69.8" y="17.9">L1</text>
<text x="49.6" y="21.9">+</text>
<text x="121.6" y="19">T1</text>
<text x="175.4" y="22.3">+</text>
<text x="42.5" y="29.3">Вход</text>
<text x="155.9" y="28.3">+</text>
<text x="173" y="27.6">Выход 1</text>
<text x="70.6" y="34">L2</text>
<text x="175.5" y="35.5">-</text>
<text x="50.4" y="37.2">-</text>
<text x="106.4" y="40.1">T2</text>
<text x="175" y="39.7">+</text>
<text x="44.3" y="45.6">Корп</text>
<text x="151.7" y="44.5">+</text>
<text x="173.5" y="45.4">Выход 2</text>
<text x="94.4" y="52.5">ШИМ</text>
<text x="174.9" y="52.1">-</text>
<text x="89.5" y="56.5">контроллер</text>
<text x="130.9" y="71.8">T3</text>
<text x="58.9" y="131">L1</text>
<text x="113.3" y="131.1">T1.2</text>
<text x="148.5" y="130.8">L3.1</text>
<text x="41.3" y="134.3">+</text>
<text x="184.3" y="134.4">+</text>
<text x="34" y="141.9">Вход</text>
<text x="85.6" y="142.7">T1.1</text>
<text x="165.3" y="139">+</text>
<text x="181.9" y="139.8">Выход 1</text>
<text x="42.1" y="150">-</text>
<text x="59.3" y="147.2">L2</text>
<text x="184.4" y="147.9">-</text>
<text x="148.5" y="155">L3.2</text>
<text x="184" y="152.3">+</text>
<text x="35.8" y="158.5">Корп</text>
<text x="161.9" y="156.1">+</text>
<text x="181" y="158">Выход 2</text>
<text x="183.9" y="164.9">-</text>
<text x="68.1" y="188.8">Усилитель</text>
<text x="98.7" y="190.9">контроллер</text>
<text x="103.8" y="186.8">ШИМ</text>
<text x="141.4" y="190.3">Т2</text>
</g>
<text font-size="3.2" x="83.2" y="269.5">17.05.2013</text>
</svg>
